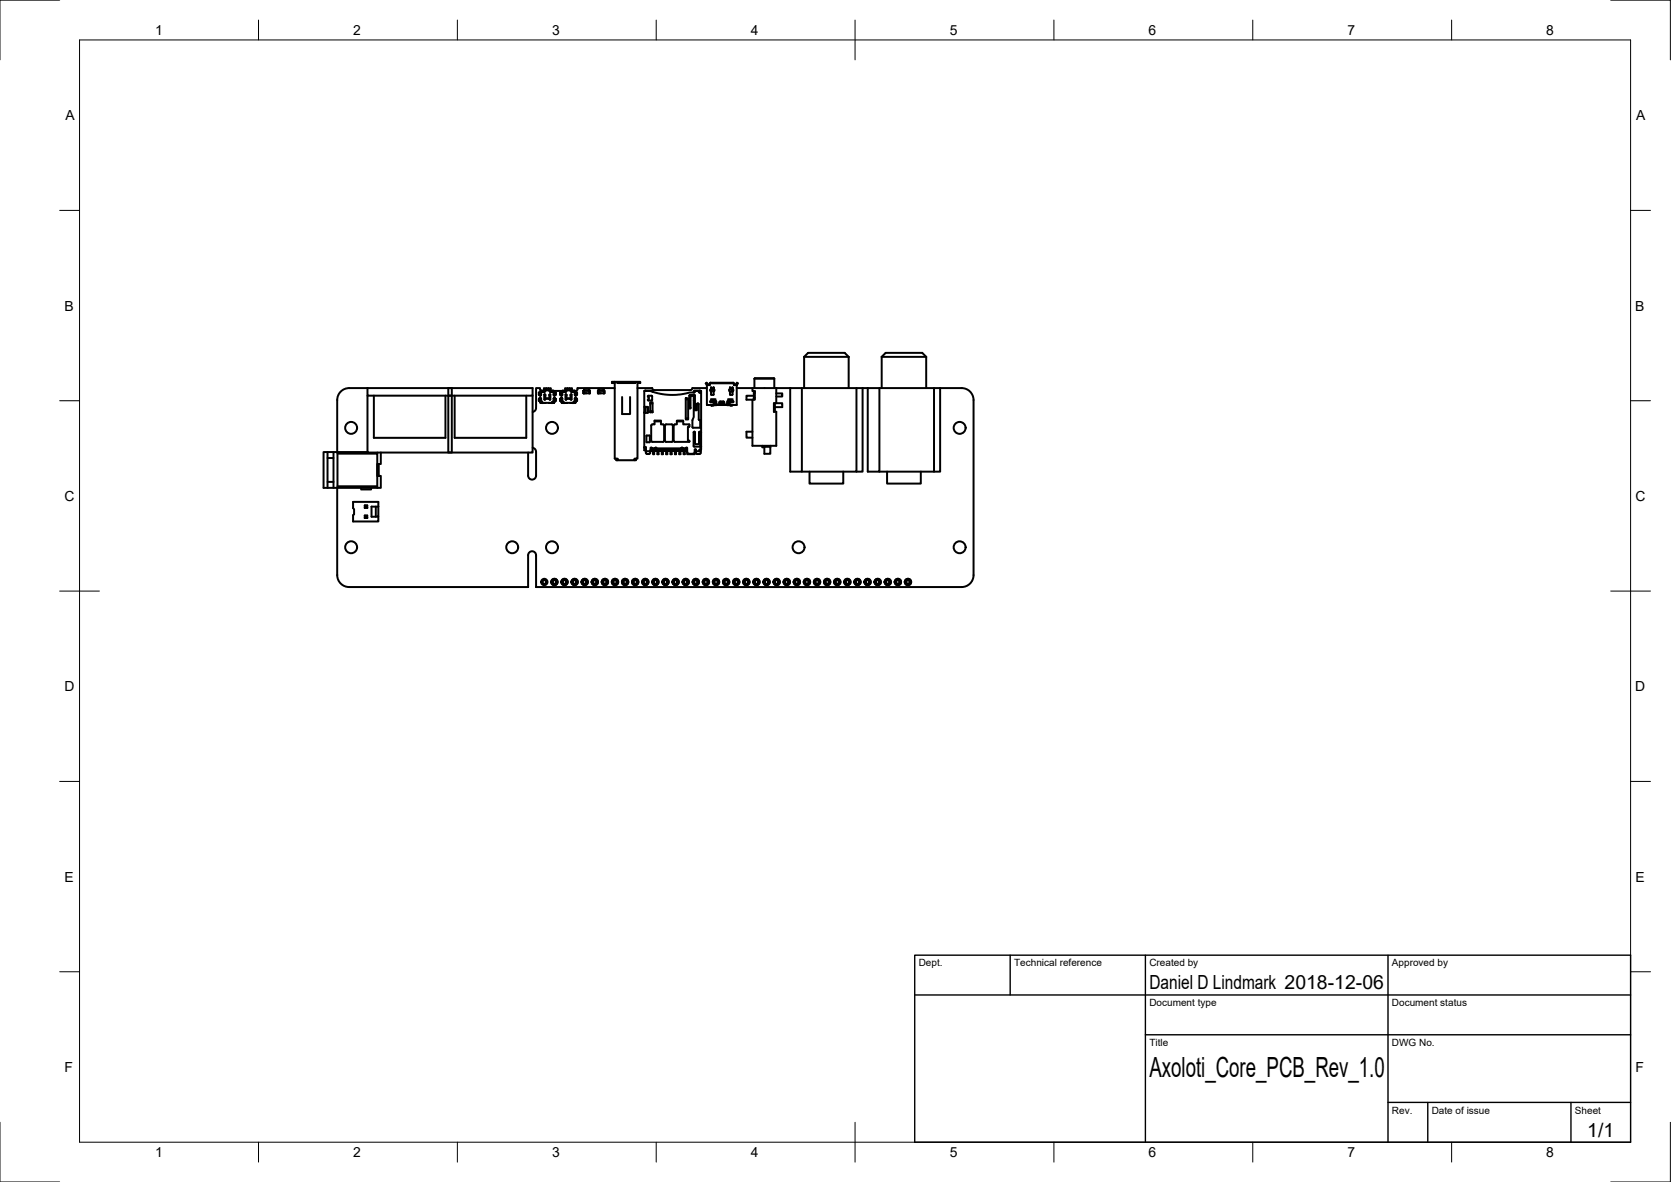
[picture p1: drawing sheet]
<svg xmlns="http://www.w3.org/2000/svg" width="420mm" height="297mm" viewBox="0 0 420 297" stroke-linecap="round" stroke-linejoin="round" font-family="sans-serif">
<!-- layer: Visible -->
<g fill="none" stroke="#000" stroke-width=".5">
<path d="M92.4 97.5v1.9h21.2v-1.9M92.4 99.4v14.3h21.2v-14.3M94 99.4v10.6h18v-10.6M112.7 97.5v1.9h21.2v-1.9h-46.1a3 3 0 0 0-3 3v13.1M112.7 99.4v14.3h21.2v-14.3M114.3 99.4v10.6h18v-10.6M135.6 99.1v.1M135.6 98.6h-.1l.1 .5M135.6 99.2v.1M135.7 99.2v.1M135.8 98.6h-.2l.1 .6M135.9 98.6h.1"/>
<path d="M135.9 99.2l-.3 .1M136 98.2h.1M136.1 98.2l-.3-.3v-.4h-1v5a1 1 0 0 1-.9 1M136.2 98.2l.1 .2M136.2 98.2h.5M136.2 98.2h-.2M136.3 98.5l-.4-.1v.8M136.3 98.4h.1M136.3 98.4l-.4-.2v.2M136.3 98.4v.2M136.3 98.4l-.4 .2 .2 .6-.3 .1v.8h.3l-.2 .7 .4 .1M136.7 98.2v.2"/>
<path d="M136.7 98.2h.1M136.7 98.4v.2M136.7 98.4h.1M136.7 98.4l.1 .1M136.8 98.5h.2l.1-.4h1.1l.1 .4h.2M136.8 98.1h.3M136.9 99.1l.2 .1v.9h1v-.9l.2-.1M136.9 99.1v1l.2 .2M136.9 99.1v1.3l.2-.2h1l.3 .2-.1-1.3M137 98.2h-.2v.3M137.9 97.6h-.6v.5v-.5h-.5v.6M137.9 98.1v-.5h.6v.9"/>
<path d="M137.9 97.6v.5M138.2 98.1h.3M138.2 98.2h.3M138.3 99.1v1l-.2 .2M138.5 98.2h.1M138.5 98.4h.1M138.6 98.2v.2M138.6 98.4v.2M138.6 98.4l-.1 .1M138.9 98.4l.4 .2-.1 .6 .2 .1v.8h-.2l.1 .7-.4 .1M138.9 98.4h.5l-.1 .8M138.9 98.4v.2"/>
<path d="M138.9 98.4h.1M139 98.2l-.1 .2M139 98.2h-.4M139 98.2h.3M139.4 98.6h.4l-.2 .5M139.4 98.2v.2M139.4 99.2h.1M139.4 99.3h.2M139.5 99.2v.1M139.6 99.2v.1M139.6 98.6l-.1 .6M139.7 99.1l-.1 .1"/>
<path d="M140.9 99.1v.1M140.9 98.6h-.1l.1 .5M140.9 99.2v.1M141.1 99.2v.1M141.2 99.2l-.3 .1M141.2 98.6h-.3l.2 .6M141.2 98.2h-2.2v.3M141.3 98.2h.1M141.5 98.2l.2 .2M141.5 98.2h.5M141.5 98.2h-.2M141.6 98.5l-.4-.1 .1 .8"/>
<path d="M141.6 98.4h.1M141.7 98.4l-.5-.2v.2M141.7 98.4v.2M141.7 98.4l-.4 .2 .1 .6-.2 .1v.8h.2l-.1 .7 .4 .1M142 98.2v.2M142 98.2h.1M142 98.4h.1M142 98.4v.2M142 98.4l.1 .1M142.1 98.5h.2l.1-.4h1.1l.1 .4h.2M142.1 98.1h.3M142.3 99.1l.2 .1v.9h1v-.9l.2-.1"/>
<path d="M142.3 99.1v1l.2 .2M142.3 99.1v1.3l.2-.2h1l.2 .2v-1.3M142.4 98.2h-.3v.3M142.7 98.1v-.5h-.6v.6M142.7 97.6v.5M142.7 97.6h.5M143.3 98.1v-.5h.5v.9M143.3 97.6l-.1 .5M143.5 98.1h.3M143.5 98.2h.3M143.7 99.1v1l-.2 .2M143.8 98.2h.1"/>
<path d="M143.8 98.4h.1M143.9 98.2v.2M143.9 98.4v.2M143.9 98.4l-.1 .1M144.3 98.4l.1 .1M144.3 98.4h.4v.8M144.3 98.4v.2M144.3 98.4h.1M144.4 98.5l.3 .1-.2 .6 .2 .1v.8h-.2l.2 .7-.4 .1M144.4 98.2l-.1 .2M144.4 98.2h-.5M144.4 98.2h.2"/>
<path d="M144.7 98.6h.4l-.1 .5M144.7 98.2v.2M144.7 99.2h.1M144.7 98.2h-.4v.3M144.7 99.3h.3M144.8 99.2v.1M145 99.2v.1M145 98.6l-.2 .6M145 99.1v.1M146.7 98.2v.6l.3 .1h-.3zM146.7 98.2h.2M146.7 98.2h1.6v.6h-1.6z"/>
<path d="M146.8 98.2h.1zM146.9 98.2h.1M146.9 97.7h1.2l.1 .5h-1.3zM147 98.8h.5M148.1 98.2h.1zM148.1 98.2h.2v.7h-.2l.2-.1v-.6zM148.1 98.2h.1M150.3 98.2l.1 .6 .2 .1h-.3zM150.3 98.2h.2M150.4 98.2h1.6v.6h-1.6zM150.4 98.2h.2zM150.5 98.2h.1"/>
<path d="M150.6 97.7h1.2v.5h-1.3zM150.6 98.8h.6M151.7 98.2h.2zM151.8 98.2h.2v.7h-.3l.3-.1v-.6zM151.8 98.2h.1M154.6 96v19.3l.7 .1M154.6 96h.6M154.6 97.5h-9.4a.56 .56 0 0 1-.5 .7M154.6 96h-.7v.3h.7M155.2 96h4.5v.3h-4.5zM156.4 99.8v4.3h2v-4.3M159.7 96h.6v19.3l-.7 .1"/>
<path d="M160.3 96h.7v.3h-.7M160.3 97.5h3.7l.1 .3 .4 .2h9.1h.2l.3-.5h3.6M162.2 98.2h.2M162.4 98.1h1.5l.2 .4M162.9 99.5h1v1.1h-1v-.2l.3-.1v-.6h-.3zM173.6 99.2l-.3 .3M174.4 98.6l.2-.5h1.5v.5M174.5 99.2l-.1 1.5M175.9 98.1v.5M176 98.6h-.2l-.1-.3h-1l-.1 .3h-1.2l-2.8 .6h-2l-2.6-.2-2.5-.8h-1.5v14.3M176 98.6h.3M176.1 98.2h.2v14.7h-.3"/>
<path d="M176.1 98.2v.4M177.7 96.7l-.3-.4 .3-.1 .3 .6M177.7 96.7v.1M177.7 96.8v5h2v-.5M177.7 96.8h.7v-.4l.2-.2h5.7l.2 .2v.4h.8M178.4 96.5l.2-.2h5.7l.2 .2M178.8 97.5h.6v.2h-.6zM178.8 97.3v.2M178.8 97.7l.6 .1M178.8 97.8l-.2 .1 .2 1.2 .5 .1 .3-1-.2-.4M178.8 97.8v.2M178.8 98h-.2"/>
<path d="M178.8 98l.2 .2-.1 .3M178.8 98.5h.1M178.9 98.5h.1M179.4 97.3v.2M179.4 97.7v.1M183.5 97.5h.7v.2h-.7zM183.5 97.7h.7M183.5 97.3v.2M183.5 97.8l-.1 .4 .1 .2v.7l.6 .1 .3-1-.2-.4M184.1 98.5h.1M184.2 97.3v.2M184.2 97.8v.2"/>
<path d="M184.2 98l-.2 .2 .1 .3M184.2 98h.2M185 96.8l.3-.6 .2 .1-.2 .5M185.2 97.5h4M185.3 96.8l-.1 5h-1.9v-.5M185.3 96.8h.1M189.5 99.5h-1.8v.9h1.5M189.5 98.8h.3M189.5 100h.3M189.7 95.2l.1-.2 4.9 .2M189.7 95.2h5M189.7 95.2v2.3"/>
<path d="M189.8 98.5h-.3v1.9M194.7 95.2v2.3M195.2 97.5v3.8h-.6v2.2h.6v8.5h-6v-11.6M195.2 98.9h1.5v.7h-1.5M198.7 97.5h-9.5v.8h.6v2.1h-.6M198.7 97.5h18.2M198.7 97.5v21h2.9v-21M202.2 89.7h11.2M202.2 89.7l1-1h9.2l1 1M202.2 89.7v7.8M213.4 89.7v7.8M215.4 97.5v21h-13.8"/>
<path d="M216.9 97.5v21h-1.5M216.9 97.5h1.3M218.2 97.5h18.2M218.2 97.5v21h2.9v-21M221.7 89.7h11.2M221.7 89.7l1-1h9.2l1 1M221.7 89.7v7.8M232.9 89.7v7.8M234.9 97.5v21h-13.8M236.4 97.5v21h-1.5M236.4 97.5h5.4a3 3 0 0 1 3 3v44a3 3 0 0 1-3 3h-107M82.4 113.6h10"/>
<path d="M82.4 115.1h1.5M83.9 113.6v9M84.9 114h10v8.2M84.9 113.6v9M94.9 113.7v.3M94.9 116.6h.3v3h-.3zM95.2 119.6h.6v3h-14.4v-9h1v9M95.8 113.7v2.9h-.6M133.9 112.5a1 1 0 0 1 .9 1v6a1 1 0 0 1-1 1 1 1 0 0 1-1-1v-5.8M135.6 100.2l-.1 .5h.4M135.6 100.1h.2M135.6 100.1h.1"/>
<path d="M135.6 100.1v.1M135.7 100.1h.1M135.7 100.1l-.1 .6M135.9 101v.1h.4v-.1M135.9 100.1v.1M135.9 101.2h.1M135.9 101.2l.3 .1M135.9 101.1l.3 .2M135.9 100.1v.9h.4M136.3 101.1h.1M136.3 100.9l-.1 .4M138.9 100.9l.1 .4h-2.8"/>
<path d="M138.9 101.1h.1M139 101v.1l.4 .1M139 101.3l.4-.1zM139.3 100.1h.1M139.3 100.1l.1 .9h-.5M139.4 100.1v.1M139.4 101v.2M139.4 100.1h.2M139.5 100.1h.1M139.5 100.1l.1 .6M139.6 100.1l.1 .1M139.6 100.1h.1"/>
<path d="M139.6 100.2l.2 .5h-.4M140.9 100.2l-.1 .5h.4M140.9 100.1h.3M140.9 100.1h.1M140.9 100.1v.1M141.1 100.1h.1M141.1 100.1l-.2 .6M141.2 101v.1h.4v-.1M141.2 100.1v.1M141.2 101.2h.1M141.2 101.2l.3 .1M141.2 101.1l.3 .2"/>
<path d="M141.3 100.1l-.1 .9h.5M141.6 101.1h.1M141.7 100.9l-.2 .4M144.3 100.9l.1 .4h-2.9M144.3 101.1h.1M144.3 101v.1l.4 .1M144.6 100.1h.1M144.7 100.1v.9h-.4M144.7 101.2l-.3 .1M144.7 101.2h-.1M144.7 100.1v.1M144.7 101v.2"/>
<path d="M144.7 100.1h.3M144.8 100.1l.2 .6M144.8 100.1h.1M145 100.1h.1M145 100.1v.1M145 100.2l.1 .5h-.4M155.3 115.4v.3h4.3v-.3M155.3 115.4h-.3v.3h.3M159.6 115.4h.3v.3h-.3M162 102.3h.9v1.3l-.9 .1M162 112.3l.4 .2M162 112.5v.6h.4"/>
<path d="M162.1 112.3v.2M162.1 103.5h.1M162.1 102.7h.1M162.1 112.4h.2M162.4 112.4l-.4 .1M162.4 112.5l-.2 .6M162.4 102.2v.2l-.3-.1 .1 1.4v-1.3M162.4 102.4v1.3M162.4 113h.1M162.4 113.1v.3M162.4 112.5v.6M162.6 109.5h.8v1.6h-.8z"/>
<path d="M163.5 103.6v-2.5h.6v2.5M163.5 101.4h.6M163.5 103.3h.6M163.5 103.6h.1M163.5 103.6h.6M163.6 113.1l.1-.7 .2 .2h.9l.1-.2 .2 .3h6.2l.2-.3 .1 .2h.9l.1-.2 .2 .2v.9M163.6 113.1v.3h-1.2v.5l.9 .2 .2-.7M163.6 113l.1 .1M163.6 113.1h.1M163.7 113.1h9.1M164.1 103.6h.1M164.2 113.1v.2h-.3v-.5h8.6v.5h-.3v-.2"/>
<path d="M164.2 113.2h.3M164.5 113.1v1h-.3v-.8M164.6 105.7h1.6v.9l.8 .2v3.9l-.2 .3h-2.8l-.2-.1-.1-4 .2-.2 .7-.1zM164.6 105.9h1.6M164.8 113.1v.2h-.3M165 113.1v.2h.3v-.2M165.3 113.3v.8h.3v-.8M165.3 113.2h.3M165.6 113.1v.2h.3v-.2M166.1 113.1v.2h.3v-.2M166.4 113.3v.8h.3v-.8M166.4 113.2h.3"/>
<path d="M166.7 113.1v.2h.3v-.2M167.2 113.1v.2h.3v-.2M167.2 106.8l1.7-.2 .2 .2 .1 3.9-.2 .3h-1.5l-.3-.1zM167.5 113.3v.8h.3v-.8M167.5 113.2h.3M167.8 113.1v.2h.3v-.2M168.3 113.1v.2h.3v-.2M168.6 113.3v.8h.3v-.8M168.6 113.2h.3M168.9 113.1v.2h.3v-.2M169.4 113.1v.2h.3v-.2M169.7 113.3v.8h.3v-.8"/>
<path d="M169.7 113.2h.3M170 113.1v.2h.3v-.2M170.2 105.7h1.6v.9l1.5 .1v.5h-.3v3.5l.3 .1v.2h-3.6l-.3-.1v-4l.1-.2 .7-.1zM170.2 105.9h1.6M170.5 113.1v.2h.3v-.2M170.8 113.3v.8h.3v-.8M170.8 113.2h.3M171.1 113.1v.2h.3v-.2M171.6 113.1v.2h.3v-.2M171.9 113.3v.8h.3v-.8M171.9 113.2h.3M172.4 100.1h.6v5.3h-.6z"/>
<path d="M172.4 105.1h.6M172.4 100.4h.6M172.8 113.5v.6h1.9v-.6M173.3 102.4h.3M174.7 113.1h.3M174.7 113.5l-.3 .5h-1.1h-.3l-.2-.5M174.7 113h.3M174.7 101.6v1.5h.5v-1.5M175 113.1l-.1-.2h-.2v.6M175 113.1v.3M175 113.4h1.2M175.9 113.2h.3l-.1 .7-.2 .2h-.8l-.1-.7"/>
<path d="M175.9 113.1v.3M175.9 113.1h.2M176 105.6l-.3-.2v-3.9l-.3-.1-.2 .2h-.5v-2.3l-1.2-.1-.2 .2v3.1l.2 .2 .1-.2v-2.8l.2-.2h.4l.2 .2v5.1l-.3 .8v1.7l.2 .2h2M176 108.5l-.2 .1v2.8l-.2 .2h-.6l-.2-.2v-2.8l-.2-.1-.2 .1v3.6h1.6M176 108.5l.3 .1M176 105.6h.3M176 112.9l-.1 .2M176.1 108.5v1.2h.2M176.1 112.9v.2l-.2-.1M176.1 105.6v1.9M176.1 111h.1M176.1 112.2h.1"/>
<path d="M176.1 109h.1M176.1 108.5v1.2M176.1 110.3v1.9M176.3 110.3h-.2v1.9M176.3 112.1l-.3 .1M178.7 100.3h1.2M179.1 101.8h-.2v.2l1.3-.2M179.7 101.3h.4l-.4 .1M179.7 101.3l-.6-.2a.22 .22 0 0 1-.4 0 .22 .22 0 0 1 .1-.3h1.3v.8M180.1 101.1l-.1 .2M180.1 101.6v.1M180.1 101.6h.8"/>
<path d="M180.1 101.7h-.4M180.2 101.8h.8M180.3 101.8h.1M180.3 101.8h-.1M180.7 101.8h.3M180.9 101.3h.1M180.9 101.6h1.2M180.9 101.6v-.5l.2-.2h.9l.1 .7M180.9 101.1h1.2M181 101.3h1M181 101.3l.1 .1M181.4 101.3v.1"/>
<path d="M181.6 101.3v.1M182 101.3l-.1 .1M182 101.3h.1M182.1 101.3h-.1M182.1 101.6h.8M182.3 101.8h-.3M182.6 101.8h-1.6M182.7 101.8h.1zM182.9 101.7h.4M182.9 101.4h.4M182.9 101.1l.1 .2h.3M182.9 101.3h.1"/>
<path d="M182.9 101.6v.1M182.9 101.3v.1M183 100.3h1.2M183.3 101.3l.6-.2a.22 .22 0 0 0 .4 0 .22 .22 0 0 0-.2-.3h-1.2v.8M183.9 101.8h.2v.2l-1.3-.2M189.2 108.5h-1.5v1.5h1.5M191.7 112v.3h2v-.3M191.7 112.3l.5 .1v1.6h1.5v-1.7M194.8 101.3v2.1h-.2M195.2 101.3h1.5v1h-1.9M203.5 118.5v3h8.5v-3M223 118.5v3h8.5v-3"/>
<path d="M82.4 121.1h1.5M84.8 122.6v21.9a3 3 0 0 0 3 3h45M84.9 122.2h10v.4M90.8 122.6v.4h2.5v-.4M91.7 130.2l.2-.2 .4 .2M91.7 127.6l.2-.2 .4 .2M91.7 130.2h.6M91.7 127v.6M91.7 129.5v.7M91.7 127.6h.6M91.9 130v-.3h.2v.3M91.9 127.4v-.2h.2v.2"/>
<path d="M92.1 129.7l.2-.2v.7M92.1 127.2l.2-.2v.6M92.3 129.5h-.6l.2 .2M92.3 127h-.6l.2 .2M93.4 127.3h1.7v2.6h-1.7zM94.5 127.3v2.6M95.1 127.3v-1.2h-6.3v1.6l.2 .3v1.2l-.2 .3v1.6h6.3v-1.2M132.8 147.5v-8a1 1 0 0 1 1-1 1 1 0 0 1 1 1v8M132.8 147.5h.1M134.8 147.5h.1"/>
<circle cx="88.3" cy="107.5" r="1.5"/>
<circle cx="138.8" cy="107.5" r="1.5"/>
<circle cx="241.3" cy="107.5" r="1.5"/>
<circle cx="88.3" cy="137.5" r="1.5"/>
<circle cx="128.8" cy="137.5" r="1.5"/>
<circle cx="138.8" cy="137.5" r="1.5"/>
<circle cx="200.8" cy="137.5" r="1.5"/>
<circle cx="241.3" cy="137.5" r="1.5"/>
<circle cx="136.9" cy="146.3" r=".5"/>
<circle cx="136.9" cy="146.3" r=".8"/>
<circle cx="139.4" cy="146.3" r=".5"/>
<circle cx="139.4" cy="146.3" r=".8"/>
<circle cx="141.9" cy="146.3" r=".5"/>
<circle cx="141.9" cy="146.3" r=".8"/>
<circle cx="144.5" cy="146.3" r=".5"/>
<circle cx="144.5" cy="146.3" r=".8"/>
<circle cx="147" cy="146.3" r=".5"/>
<circle cx="147" cy="146.3" r=".8"/>
<circle cx="149.6" cy="146.3" r=".5"/>
<circle cx="149.6" cy="146.3" r=".8"/>
<circle cx="152.1" cy="146.3" r=".5"/>
<circle cx="152.1" cy="146.3" r=".8"/>
<circle cx="154.6" cy="146.3" r=".5"/>
<circle cx="154.6" cy="146.3" r=".8"/>
<circle cx="157.2" cy="146.3" r=".5"/>
<circle cx="157.2" cy="146.3" r=".8"/>
<circle cx="159.7" cy="146.3" r=".5"/>
<circle cx="159.7" cy="146.3" r=".8"/>
<circle cx="162.3" cy="146.3" r=".5"/>
<circle cx="162.3" cy="146.3" r=".8"/>
<circle cx="164.8" cy="146.3" r=".5"/>
<circle cx="164.8" cy="146.3" r=".8"/>
<circle cx="167.3" cy="146.3" r=".5"/>
<circle cx="167.3" cy="146.3" r=".8"/>
<circle cx="169.9" cy="146.3" r=".5"/>
<circle cx="169.9" cy="146.3" r=".8"/>
<circle cx="172.4" cy="146.3" r=".5"/>
<circle cx="172.4" cy="146.3" r=".8"/>
<circle cx="175" cy="146.3" r=".5"/>
<circle cx="175" cy="146.3" r=".8"/>
<circle cx="177.5" cy="146.3" r=".5"/>
<circle cx="177.5" cy="146.3" r=".8"/>
<circle cx="180" cy="146.3" r=".5"/>
<circle cx="180" cy="146.3" r=".8"/>
<circle cx="182.6" cy="146.3" r=".5"/>
<circle cx="182.6" cy="146.3" r=".8"/>
<circle cx="185.1" cy="146.3" r=".5"/>
<circle cx="185.1" cy="146.3" r=".8"/>
<circle cx="187.7" cy="146.3" r=".5"/>
<circle cx="187.7" cy="146.3" r=".8"/>
<circle cx="190.2" cy="146.3" r=".5"/>
<circle cx="190.2" cy="146.3" r=".8"/>
<circle cx="192.7" cy="146.3" r=".5"/>
<circle cx="192.7" cy="146.3" r=".8"/>
<circle cx="195.3" cy="146.3" r=".5"/>
<circle cx="195.3" cy="146.3" r=".8"/>
<circle cx="197.8" cy="146.3" r=".5"/>
<circle cx="197.8" cy="146.3" r=".8"/>
<circle cx="200.4" cy="146.3" r=".5"/>
<circle cx="200.4" cy="146.3" r=".8"/>
<circle cx="202.9" cy="146.3" r=".5"/>
<circle cx="202.9" cy="146.3" r=".8"/>
<circle cx="205.4" cy="146.3" r=".5"/>
<circle cx="205.4" cy="146.3" r=".8"/>
<circle cx="208" cy="146.3" r=".5"/>
<circle cx="208" cy="146.3" r=".8"/>
<circle cx="210.5" cy="146.3" r=".5"/>
<circle cx="210.5" cy="146.3" r=".8"/>
<circle cx="213.1" cy="146.3" r=".5"/>
<circle cx="213.1" cy="146.3" r=".8"/>
<circle cx="215.6" cy="146.3" r=".5"/>
<circle cx="215.6" cy="146.3" r=".8"/>
<circle cx="218.1" cy="146.3" r=".5"/>
<circle cx="218.1" cy="146.3" r=".8"/>
<circle cx="220.7" cy="146.3" r=".5"/>
<circle cx="220.7" cy="146.3" r=".8"/>
<circle cx="223.2" cy="146.3" r=".5"/>
<circle cx="223.2" cy="146.3" r=".8"/>
<circle cx="225.8" cy="146.3" r=".5"/>
<circle cx="225.8" cy="146.3" r=".8"/>
<circle cx="228.3" cy="146.3" r=".5"/>
<circle cx="228.3" cy="146.3" r=".8"/>
</g>
<!-- layer: Border -->
<g fill="none" stroke="#000" stroke-width=".25">
<path d="M15 0h-15v15M20 10h390v277h-390zM65 5v5M115 5v5M165 5v5M215 5v10M265 5v5M315 5v5M365 5v5M405 0h15v15M15 52.9h5M410 52.9h5"/>
<path d="M15 100.7h5M410 100.7h5M15 148.5h10M405 148.5h10M15 196.4h5M410 196.4h5M15 244.2h5M410 244.2h5M0 282v15h15M65 287v5M115 287v5M165 287v5"/>
<path d="M215 282v10M265 287v5M315 287v5M365 287v5M420 282v15h-15"/>
</g>
<!-- layer: TitleBlock -->
<path d="M230 240h180v47h-180zM230 250h180M254 240v10M288 240v47M349 240v47M288 260h122M349 277h61M359 277v10M395 277v10" fill="none" stroke="#000" stroke-width=".35"/>
<text font-size="7" x="289" y="270.5">Axoloti_Core_PCB_Rev_1.0</text>
<g font-size="4.9">
<text x="289" y="248.5">Daniel D Lindmark 2018-12-06</text>
<text x="399.1" y="285.7">1/1</text>
</g>
<g font-size="3.5">
<text x="39" y="8.8">1</text>
<text x="88.8" y="8.8">2</text>
<text x="138.8" y="8.8">3</text>
<text x="188.7" y="8.8">4</text>
<text x="238.8" y="8.8">5</text>
<text x="288.7" y="8.8">6</text>
<text x="338.8" y="8.8">7</text>
<text x="388.8" y="8.8">8</text>
<text x="16.4" y="30.2">A</text>
<text x="411.4" y="30.2">A</text>
<text x="16.2" y="78">B</text>
<text x="411.2" y="78">B</text>
<text x="16.2" y="125.9">C</text>
<text x="411.2" y="125.9">C</text>
<text x="16.2" y="173.7">D</text>
<text x="411.2" y="173.7">D</text>
<text x="16.2" y="221.5">E</text>
<text x="411.2" y="221.5">E</text>
<text x="16.2" y="269.4">F</text>
<text x="411.2" y="269.4">F</text>
<text x="39" y="290.8">1</text>
<text x="88.8" y="290.8">2</text>
<text x="138.8" y="290.8">3</text>
<text x="188.7" y="290.8">4</text>
<text x="238.8" y="290.8">5</text>
<text x="288.7" y="290.8">6</text>
<text x="338.8" y="290.8">7</text>
<text x="388.8" y="290.8">8</text>
</g>
<g font-size="2.5">
<text x="231" y="242.8">Dept.</text>
<text x="255" y="242.8">Technical reference</text>
<text x="289" y="242.8">Created by</text>
<text x="350" y="242.8">Approved by</text>
<text x="289" y="252.8">Document type</text>
<text x="350" y="252.8">Document status</text>
<text x="289" y="262.8">Title</text>
<text x="350" y="262.8">DWG No.</text>
<text x="350" y="279.8">Rev.</text>
<text x="360" y="279.8">Date of issue</text>
<text x="396" y="279.8">Sheet</text>
</g>
</svg>
